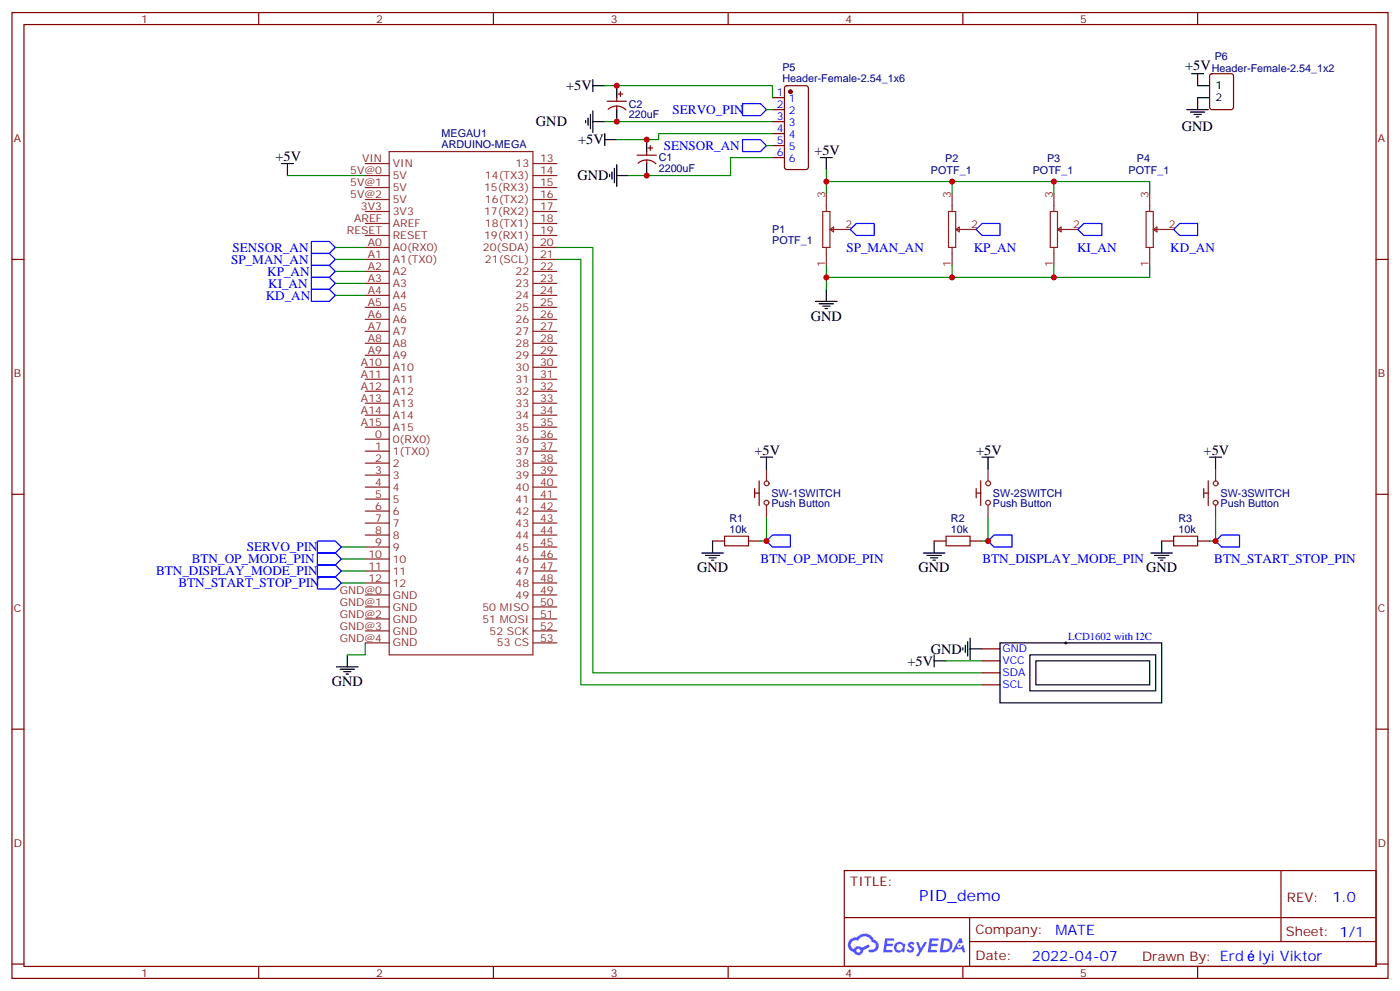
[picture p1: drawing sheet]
<svg xmlns="http://www.w3.org/2000/svg" width="412mm" height="292mm" viewBox="0 0 412 292" stroke-linecap="round" stroke-linejoin="round" font-family="sans-serif">
<g fill="none" stroke="#870000" stroke-width=".35">
<path d="M3.5 3.7h405.4v284.3h-405.4zM7.1 7.2h398.2v277.3h-398.2zM76.2 3.7v3.5M145.3 3.7v3.5M214.5 3.7v3.5M283.6 3.7v3.5M352.8 3.7v3.5M3.5 76.4h3.6M405.3 76.4h3.6M3.5 145.5h3.6M405.3 145.5h3.6M3.5 214.7h3.6"/>
<path d="M405.3 214.7h3.6M248.7 256.3h156.6v28.2h-156.6zM377.3 256.3v20.9M248.7 270.1h156.5M285.6 277.2h119.6M285.6 270.1v14.2M3.5 283.8h3.6M76.2 284.5v3.5M145.3 284.5v3.5M214.5 284.5v3.5M283.6 284.5v3.5M352.8 284.5v3.5"/>
<path d="M405.3 283.8h3.6"/>
</g>
<g fill="#5487ff">
<path d="M267.7 277.5a1.22 1.22 0 0 1 1.7 .2l-.4 .6a.47 .47 0 0 0-.3-.4 .47 .47 0 0 0-.5 .2l.1 .2a1.14 1.14 0 0 1 .8 1.8 1.14 1.14 0 0 1-1.9 0l-.2-.2 .5-.6 .7 .5a.29 .29 0 0 0 .3-.3 .29 .29 0 0 0-.2-.3 1.04 1.04 0 0 1-.6-1.7z"/>
<path d="M260.7 276.2h2.4l.3 .2-.2 .5-1.8 .1-.1 .8h1.5l.3 .4-.3 .4h-1.6l-.2 1.1h1.7l.2 .3-.2 .3-2.6 .1z"/>
<path d="M273.8 276.2h2.4l.3 .2-.1 .5-1.8 .1-.2 .8h1.6l.3 .4-.4 .4-1.6-.1-.1 1.1 1.7 .1 .2 .3-.2 .3-2.6 .1z"/>
<path d="M282.6 276.2h.7l.3 1.3-.6 .3a.69 .69 0 0 0-1 .3 .69 .69 0 0 0 .4 .9 .69 .69 0 0 0 .9-.6l.5-.2 .6 2.2h-.8l-.2-.9h-1.8l-.5 .9h-.8z"/>
<path d="M269.8 277.3h.8l.6 1.8 1.1-1.8h.9l-2.6 4.2h-.8l.9-1.5z"/>
<path d="M277.4 276.2l-.6 4.2h1.3a2.11 2.11 0 0 0 2.5-2.1 2.11 2.11 0 0 0-2.5-2.1zM278.1 277a1.39 1.39 0 0 1 1.7 1.4 1.39 1.39 0 0 1-1.8 1.2h-.3z"/>
<path d="M263.7 277.8a1.54 1.54 0 0 0-.1 2.2 1.54 1.54 0 0 0 2.2 .1l.6 .3 .3-2.3-.2-.3h-.4a1.49 1.49 0 0 0-2.4 0zM264 278.8a.94 .94 0 0 1 1.8 0 .94 .94 0 0 1-1.8 0z"/>
<path d="M250.4 276.6a2.18 2.18 0 0 0 1.1 3.7 1.44 1.44 0 0 0 1.6 .9 1.44 1.44 0 0 0 1.2-1.4l2-1.1-.5-.7-1.9 1a1.47 1.47 0 0 0-2.4 .4 1.39 1.39 0 0 1-.7-1.9 1.39 1.39 0 0 1 2-.5 2.12 2.12 0 0 1 2.2-1.3 2.12 2.12 0 0 1 1.9 1.7 1.14 1.14 0 0 1 1.1 1.4 1.14 1.14 0 0 1-1.7 .7 .43 .43 0 0 0-.5 .4 .43 .43 0 0 0 .4 .5 1.98 1.98 0 0 0 2.5-1.2 1.98 1.98 0 0 0-1.2-2.6 3.1 3.1 0 0 0-5.3-.6l-.9 .1zM252.3 279.9a.55 .55 0 0 1 1.1 0 .55 .55 0 0 1-1.1 0z"/>
<circle cx="282.6" cy="278.3" r=".26"/>
</g>
<g fill="none" stroke="#8c2424" stroke-width=".35">
<path d="M107.6 51.7h7.1M107.6 55.2h7.1M107.6 58.7h7.1M107.6 48.2h7.1M114.7 44.6h42.3v148.2h-42.3zM157 51.7h7M157 55.2h7M157 58.7h7M157 48.2h7M243.4 57v5.3M280.5 57v5.3M310.4 57v5.3"/>
<path d="M338.7 57v5.3M107.6 69.3h7.1M107.6 72.8h7.1M107.6 76.4h7.1M107.6 79.9h7.1M107.6 62.3h7.1M107.6 65.8h7.1M157 69.3h7M157 72.8h7M157 76.4h7M157 79.9h7M157 62.3h7"/>
<path d="M157 65.8h7M242.4 62.3h2.1v10.5h-2.1zM243.4 72.8v5.3M244.5 67.6h6M244.5 67.6l1-.7v1.4zM279.4 62.3h2.1v10.5h-2.1zM280.5 72.8v5.3M281.5 67.6h6M281.5 67.6l1.1-.7v1.4zM309.4 62.3h2.1v10.5h-2.1zM310.4 72.8v5.3M311.5 67.6h6"/>
<path d="M311.5 67.6l1.1-.7v1.4zM337.6 62.3h2.1v10.5h-2.1zM338.7 72.8v5.3M339.7 67.6h6M339.7 67.6l1.1-.7v1.4zM107.6 83.4h7.1M107.6 87h7.1M107.6 90.5h7.1M107.6 94h7.1M107.6 97.5h7.1M157 83.4h7M157 87h7"/>
<path d="M157 90.5h7M157 94h7M157 97.5h7M107.6 101.1h7.1M107.6 104.6h7.1M107.6 108.1h7.1M107.6 111.7h7.1M107.6 115.2h7.1M107.6 118.7h7.1M157 101.1h7M157 104.6h7M157 108.1h7"/>
<path d="M157 111.7h7M157 115.2h7M157 118.7h7M107.6 122.2h7.1M107.6 125.8h7.1M107.6 132.8h7.1M107.6 136.3h7.1M107.6 139.9h7.1M107.6 129.3h7.1M157 122.2h7M157 125.8h7M157 132.8h7"/>
<path d="M157 136.3h7M157 139.9h7M157 129.3h7M225.8 138.1v3.5M291 138.1v3.5M358.1 138.1v3.5M107.6 143.4h7.1M107.6 146.9h7.1M107.6 150.5h7.1M107.6 154h7.1M107.6 157.5h7.1M157 143.4h7"/>
<path d="M157 146.9h7M157 150.5h7M157 154h7M157 157.5h7M225.8 148.7v3.5M291 148.7v3.5M358.1 148.7v3.5M107.6 161h7.1M107.6 164.6h7.1M107.6 168.1h7.1M107.6 171.6h7.1M107.6 175.2h7.1"/>
<path d="M107.6 178.7h7.1M157 161h7M157 164.6h7M157 168.1h7M157 171.6h7M157 175.2h7M157 178.7h7M107.6 189.3h7.1M107.6 182.2h7.1M107.6 185.7h7.1M157 189.3h7M157 182.2h7"/>
<path d="M157 185.7h7"/>
<circle cx="225.8" cy="148" r=".71"/>
<circle cx="225.8" cy="142.3" r=".71"/>
<circle cx="291" cy="148" r=".71"/>
<circle cx="291.1" cy="142.3" r=".71"/>
<circle cx="358.1" cy="148" r=".71"/>
<circle cx="358.1" cy="142.3" r=".71"/>
</g>
<g fill="none" stroke="#000" stroke-width=".35">
<path d="M172.5 35.5v.7M173.2 34.7v2.2M173.9 33.7v4.2M174.6 25.2h3.6M174.6 23.5v3.5M174.6 32.6v6.4M174.6 35.8h3.6M178.2 39.3v3.6M181.7 25.2v3.6M181.7 32.3v3.5M349.6 32.3h6.4M350.7 33h4.2"/>
<path d="M351 21.7h3.5M351.7 33.7h2.1M352.4 34.4h.7M352.8 21.7v3.5h3.5M356.3 28.8h-3.5v3.5M82.9 48.2h3.5M84.7 48.2v3.5M178.2 41.1h3.5M179.6 51.3v.7M180.3 50.6v2.1M181 49.6v4.2M181.7 51.7h3.5"/>
<path d="M181.7 48.5v6.4M190.5 41.1v3.5M190.5 48.2v3.5M241.7 46.4h3.5M243.4 46.4v3.5M240.2 88.7h6.4M241.3 89.4h4.2M242.4 90.1h2.1M243.1 90.8h.7M243.4 85.2v3.5M224 134.6h3.5M225.8 134.6v3.5"/>
<path d="M289.3 134.6h3.5M291 134.6v3.5M356.3 134.6h3.5M358.1 134.6v3.5M209.9 159.3v3.5M275.2 159.3v3.5M342.2 159.3v3.5M206.7 162.8h6.4M207.8 163.5h4.2M208.8 164.2h2.2M209.5 164.9h.8M272 162.8h6.3"/>
<path d="M273 163.5h4.3M274.1 164.2h2.1M274.8 164.9h.7M339 162.8h6.4M340.1 163.5h4.2M341.1 164.2h2.2M341.8 164.9h.7M99.1 196.3h6.4M100.2 197h4.2M101.2 197.7h2.2M102 198.4h.7M102.3 192.8v3.5"/>
<path d="M275.2 192.8v3.5M275.2 194.6h3.5M283.6 190.7v.7M284.3 190v2.1M285 188.9v4.2M285.8 191h3.5M285.8 187.9v6.3M294.6 189.3h47.6v17.6h-47.6zM303.4 192.8h37v10.6h-37zM305.2 194.6h33.5v7h-33.5z"/>
</g>
<g fill="none" stroke="#008700" stroke-width=".35">
<path d="M178.2 25.2h49.3v3.6M178.2 35.8h49.3M225.8 32.3h1.7M227.5 39.3h-33.5v1.8h-12.3M84.7 51.7h22.9M225.8 42.9h1.7M227.5 46.4h-12.3v5.3h-30M243.4 49.9v3.5h95.3v3.6M243.4 53.4v3.6M280.5 53.4v3.6M310.4 53.4v3.6M98.8 79.9h8.8"/>
<path d="M98.8 76.4h8.8M98.8 72.8h8.8M164 72.8h10.6v125.3h114.7M164 76.4h7.1v125.2h118.2M243.4 78.1v3.6M280.5 78.1v3.6M310.4 78.1v3.6M338.7 78.1v3.6h-95.3v3.5M98.8 87h8.8M98.8 83.4h8.8M225.8 152.2v7.1h-1.8M291 152.2v7.1h-1.7"/>
<path d="M358.1 152.2v7.1h-1.8M100.5 171.6h7.1M100.5 164.6h7.1M100.5 168.1h7.1M100.5 161h7.1M107.6 189.3v3.5h-5.3M278.7 194.6h10.6"/>
</g>
<g fill="none" stroke="#00f" stroke-width=".35">
<path d="M218.7 30.5h5.3l1.8 1.8-1.8 1.7h-5.3zM218.7 41.1h5.3l1.8 1.8-1.8 1.7h-5.3zM91.7 74.6h5.3l1.8 1.8-1.8 1.7h-5.3zM91.7 78.1h5.3l1.8 1.8-1.8 1.8h-5.3zM91.7 71.1h5.3l1.8 1.7-1.8 1.8h-5.3zM250.5 67.6l1.7-1.8h5.3v3.5h-5.3zM287.5 67.6l1.8-1.8h5.3v3.5h-5.3zM317.5 67.6l1.8-1.8h5.3v3.5h-5.3zM345.7 67.6l1.8-1.8h5.3v3.5h-5.3zM91.7 81.7h5.3l1.8 1.7-1.8 1.8h-5.3zM91.7 85.2h5.3l1.8 1.8-1.8 1.7h-5.3zM93.5 159.3h5.3l1.7 1.7-1.7 1.8h-5.3z"/>
<path d="M225.8 159.3l1.7-1.8h5.3v3.5h-5.3zM291 159.3l1.8-1.8h5.3v3.5h-5.3zM358.1 159.3l1.7-1.8h5.3v3.5h-5.3zM93.5 169.9h5.3l1.7 1.7-1.7 1.8h-5.3zM93.5 166.3h5.3l1.7 1.8-1.7 1.8h-5.3zM93.5 162.8h5.3l1.7 1.8-1.7 1.7h-5.3z"/>
</g>
<path d="M222.3 143.8v2.7M222.3 145.2h1.4M223.6 141.6v7.2M287.6 143.8v2.7M287.6 145.2h1.3M288.9 141.6v7.2M354.6 143.8v2.7M354.6 145.2h1.4M355.9 141.6v7.2" fill="none" stroke="#900" stroke-width=".35"/>
<path d="M213.4 157.9h7.1v2.8h-7.1zM278.7 157.9h7.1v2.8h-7.1zM345.7 157.9h7.1v2.8h-7.1z" fill="none" stroke="#a10000" stroke-width=".35"/>
<g fill="none" stroke="#870000" stroke-width=".35">
<path d="M178.9 29.8h5.6M179.1 32.2a3.8 3.8 0 0 1 5.3 .2M181.7 28.8v1M181.7 31.2v1.1M182 27.7h1.4M182.7 27v1.4M227.5 28.8h3.6M227.5 32.3h3.6M227.5 35.8h3.6M227.5 39.3h3.6M231.3 25.4l.5-.2h5.6l.7 .5v23.5l-.4 .7h-5.9l-.7-.4v-23.6zM356.5 21.9l.5-.2h5.7l.6 .4 .1 9.5-.5 .6-5.9 .1-.6-.5-.1-9.4z"/>
<path d="M187.7 45.7h5.6M188 48.1a3.8 3.8 0 0 1 5.2 .1M190.5 44.6v1.1M190.5 47.1v1.1M190.9 43.6h1.4M191.6 42.9v1.4M227.5 42.9h3.6M227.5 46.4h3.6M209.9 159.3h3.5M220.5 159.3h3.5M275.2 159.3h3.5M285.8 159.3h3.5"/>
<path d="M342.2 159.3h3.5M352.8 159.3h3.5M289.3 191h5.3M289.3 194.6h5.3M289.3 198.1h5.3M289.3 201.6h5.3"/>
</g>
<path d="M313.6 189.3h.7M314 188.9v.7" fill="none" stroke="#000" stroke-width=".29"/>
<circle cx="232.8" cy="27" r=".53" fill="#870000" stroke="#870000" stroke-width=".35"/>
<g fill="#c00">
<circle cx="280.5" cy="53.4" r=".88"/>
<circle cx="310.4" cy="53.4" r=".88"/>
<circle cx="243.4" cy="53.4" r=".88"/>
<circle cx="310.4" cy="81.7" r=".88"/>
<circle cx="280.5" cy="81.7" r=".88"/>
<circle cx="243.4" cy="81.7" r=".88"/>
<circle cx="225.8" cy="159.3" r=".88"/>
<circle cx="291" cy="159.3" r=".88"/>
<circle cx="358.1" cy="159.3" r=".88"/>
<circle cx="190.5" cy="41.1" r=".88"/>
<circle cx="190.5" cy="51.7" r=".88"/>
<circle cx="181.7" cy="25.2" r=".88"/>
<circle cx="181.7" cy="35.8" r=".88"/>
</g>
<text font-size="4.6" fill="#00f" x="270.8" y="265.3">PID_demo</text>
<g font-size="4.2">
<text x="349.1" y="20.5">+5V</text>
<text x="166.8" y="26.6">+5V</text>
<text x="157.9" y="37.2">GND</text>
<text x="348.1" y="38.5">GND</text>
<text x="81.1" y="47.4">+5V</text>
<text x="170.3" y="42.5">+5V</text>
<text x="239.9" y="45.7">+5V</text>
<text x="170.1" y="53.1">GND</text>
<text x="238.8" y="94.4">GND</text>
<text x="222.2" y="133.9">+5V</text>
<text x="287.5" y="133.9">+5V</text>
<text x="354.5" y="133.9">+5V</text>
<text x="205.3" y="168.5">GND</text>
<text x="270.6" y="168.5">GND</text>
<text x="337.6" y="168.5">GND</text>
<text x="267.3" y="196">+5V</text>
<text x="274.2" y="192.4">GND</text>
<text x="97.7" y="202">GND</text>
</g>
<g font-size="4.2" fill="#00f">
<text x="392.5" y="265.6">1.0</text>
<text x="310.9" y="275.1">MATE</text>
<text x="304" y="282.9">2022-04-07</text>
<text x="370.7" y="282.8">lyi Viktor</text>
</g>
<g font-size="3.9" fill="#00f">
<text x="198.1" y="33.5">SERVO_PIN</text>
<text x="195.5" y="44.1">SENSOR_AN</text>
<text x="68.1" y="77.6">SP_MAN_AN</text>
<text x="68.5" y="74.1">SENSOR_AN</text>
<text x="249.3" y="74.1">SP_MAN_AN</text>
<text x="286.8" y="74.1">KP_AN</text>
<text x="317.3" y="74.1">KI_AN</text>
<text x="344.7" y="74.1">KD_AN</text>
<text x="78.7" y="81.2">KP_AN</text>
<text x="78.3" y="88.2">KD_AN</text>
<text x="79" y="84.7">KI_AN</text>
<text x="56.5" y="165.8">BTN_OP_MODE_PIN</text>
<text x="72.7" y="162.3">SERVO_PIN</text>
<text x="224" y="165.8">BTN_OP_MODE_PIN</text>
<text x="289.4" y="165.8">BTN_DISPLAY_MODE_PIN</text>
<text x="357.7" y="165.8">BTN_START_STOP_PIN</text>
<text x="46" y="169.4">BTN_DISPLAY_MODE_PIN</text>
<text x="52.5" y="172.9">BTN_START_STOP_PIN</text>
</g>
<g font-size="3.9" fill="#800">
<text x="250.5" y="260.9">TITLE:</text>
<text x="379.1" y="265.6">REV:</text>
<text x="287.4" y="275.1">Company:</text>
<text x="378.7" y="275.7">Sheet: 1/1</text>
<text x="287.4" y="282.8">Date:</text>
<text x="336.4" y="282.8">Drawn By: Erd</text>
</g>
<g font-size="3.2" fill="#800">
<text x="41.6" y="6.7">1</text>
<text x="110.8" y="6.7">2</text>
<text x="179.9" y="6.7">3</text>
<text x="249.1" y="6.7">4</text>
<text x="318.2" y="6.7">5</text>
<text x="4.1" y="41.8">A</text>
<text x="405.9" y="41.8">A</text>
<text x="4.1" y="110.9">B</text>
<text x="405.9" y="110.9">B</text>
<text x="4.1" y="180.1">C</text>
<text x="405.9" y="180.1">C</text>
<text x="4.1" y="249.2">D</text>
<text x="405.9" y="249.2">D</text>
<text x="41.6" y="287.5">1</text>
<text x="110.8" y="287.5">2</text>
<text x="179.9" y="287.5">3</text>
<text x="249.1" y="287.5">4</text>
<text x="318.2" y="287.5">5</text>
</g>
<g font-size="3.2" fill="#000080">
<text x="357.8" y="17.5">P6</text>
<text x="230.5" y="20.8">P5</text>
<text x="357" y="21.1">Header-Female-2.54_1x2</text>
<text x="230.5" y="24.1">Header-Female-2.54_1x6</text>
<text x="185.2" y="34.8">220uF</text>
<text x="185.2" y="31.7">C2</text>
<text x="130.1" y="40.4">MEGAU1</text>
<text x="130.1" y="43.6">ARDUINO-MEGA</text>
<text x="194" y="47.5">C1</text>
<text x="278.4" y="47.6">P2</text>
<text x="308.4" y="47.6">P3</text>
<text x="334.9" y="47.6">P4</text>
<text x="194" y="50.7">2200uF</text>
<text x="274.2" y="51.1">POTF_1</text>
<text x="304.2" y="51.1">POTF_1</text>
<text x="332.5" y="51.1">POTF_1</text>
<text x="227.5" y="71.8">POTF_1</text>
<text x="227.5" y="68.6">P1</text>
<text x="227.2" y="149.4">Push Button</text>
<text x="227.2" y="146.2">SW-1SWITCH</text>
<text x="292.5" y="149.4">Push Button</text>
<text x="292.5" y="146.2">SW-2SWITCH</text>
<text x="359.5" y="149.4">Push Button</text>
<text x="359.5" y="146.2">SW-3SWITCH</text>
<text x="214.9" y="153.6">R1</text>
<text x="280.1" y="153.6">R2</text>
<text x="347.1" y="153.6">R3</text>
<text x="214.9" y="156.8">10k</text>
<text x="280.1" y="156.8">10k</text>
<text x="347.1" y="156.8">10k</text>
</g>
<g font-size="3.2" fill="#00f">
<text x="228.9" y="28.4">1</text>
<text x="228.9" y="31.9">2</text>
<text x="228.9" y="35.5">3</text>
<text x="232.4" y="30.2">1</text>
<text x="232.4" y="33.7">2</text>
<text x="228.9" y="39">4</text>
<text x="232.4" y="37.2">3</text>
<text x="232.4" y="40.7">4</text>
<text x="228.9" y="42.5">5</text>
<text x="228.9" y="46">6</text>
<text x="232.4" y="44.3">5</text>
<text x="232.4" y="47.8">6</text>
<text x="314.7" y="188.4">LCD1602 with I2C</text>
<text x="295.3" y="192.1">GND</text>
<text x="295.3" y="195.6">VCC</text>
<text x="295.3" y="199.1">SDA</text>
<text x="295.3" y="202.7">SCL</text>
</g>
<g font-size="3.2">
<text x="358.1" y="26.3">1</text>
<text x="358.1" y="29.8">2</text>
</g>
<g font-size="3.2" fill="#8d2323">
<text x="106.7" y="47.8">VIN</text>
<text x="159.1" y="47.8">13</text>
<text x="103.2" y="51.3">5V@0</text>
<text x="115.7" y="52.7">5V</text>
<text x="115.7" y="49.2">VIN</text>
<text x="142.9" y="52.7">14(TX3)</text>
<text x="151.9" y="49.2">13</text>
<text x="159.1" y="51.3">14</text>
<text x="103.2" y="54.9">5V@1</text>
<text x="103.2" y="58.4">5V@2</text>
<text x="115.7" y="56.3">5V</text>
<text x="115.7" y="59.8">5V</text>
<text x="142.6" y="56.3">15(RX3)</text>
<text x="142.9" y="59.8">16(TX2)</text>
<text x="159.1" y="58.4">16</text>
<text x="159.1" y="54.9">15</text>
<text x="243.1" y="58.4" transform="rotate(-90 243.1 58.4)">3</text>
<text x="280.1" y="58.4" transform="rotate(-90 280.1 58.4)">3</text>
<text x="310.1" y="58.4" transform="rotate(-90 310.1 58.4)">3</text>
<text x="338.3" y="58.4" transform="rotate(-90 338.3 58.4)">3</text>
<text x="104.3" y="65.4">AREF</text>
<text x="106.3" y="61.9">3V3</text>
<text x="115.7" y="63.3">3V3</text>
<text x="142.6" y="63.3">17(RX2)</text>
<text x="159.1" y="61.9">17</text>
<text x="159.1" y="65.4">18</text>
<text x="102.2" y="69">RESET</text>
<text x="115.7" y="70.4">RESET</text>
<text x="115.7" y="66.9">AREF</text>
<text x="142.6" y="70.4">19(RX1)</text>
<text x="142.9" y="66.9">18(TX1)</text>
<text x="159.1" y="69">19</text>
<text x="249.1" y="67.2">2</text>
<text x="286.1" y="67.2">2</text>
<text x="316.1" y="67.2">2</text>
<text x="344.3" y="67.2">2</text>
<text x="108.4" y="72.5">A0</text>
<text x="108.4" y="76">A1</text>
<text x="115.7" y="73.9">A0(RX0)</text>
<text x="115.7" y="77.4">A1(TX0)</text>
<text x="142.2" y="73.9">20(SDA)</text>
<text x="142.9" y="77.4">21(SCL)</text>
<text x="159.1" y="76">21</text>
<text x="159.1" y="72.5">20</text>
<text x="108.4" y="79.6">A2</text>
<text x="108.4" y="83.1">A3</text>
<text x="115.7" y="81">A2</text>
<text x="151.9" y="81">22</text>
<text x="159.1" y="79.6">22</text>
<text x="159.1" y="83.1">23</text>
<text x="243.1" y="78.7" transform="rotate(-90 243.1 78.7)">1</text>
<text x="280.1" y="78.7" transform="rotate(-90 280.1 78.7)">1</text>
<text x="310.1" y="78.7" transform="rotate(-90 310.1 78.7)">1</text>
<text x="338.3" y="78.7" transform="rotate(-90 338.3 78.7)">1</text>
<text x="108.4" y="86.6">A4</text>
<text x="115.7" y="84.5">A3</text>
<text x="115.7" y="88">A4</text>
<text x="151.9" y="84.5">23</text>
<text x="151.9" y="88">24</text>
<text x="159.1" y="86.6">24</text>
<text x="108.4" y="90.1">A5</text>
<text x="108.4" y="93.7">A6</text>
<text x="115.7" y="91.5">A5</text>
<text x="115.7" y="95.1">A6</text>
<text x="151.9" y="91.5">25</text>
<text x="151.9" y="95.1">26</text>
<text x="159.1" y="90.1">25</text>
<text x="159.1" y="93.7">26</text>
<text x="108.4" y="97.2">A7</text>
<text x="108.4" y="100.7">A8</text>
<text x="115.7" y="98.6">A7</text>
<text x="151.9" y="98.6">27</text>
<text x="159.1" y="97.2">27</text>
<text x="159.1" y="100.7">28</text>
<text x="106.3" y="107.8">A10</text>
<text x="108.4" y="104.2">A9</text>
<text x="115.7" y="102.1">A8</text>
<text x="115.7" y="105.7">A9</text>
<text x="151.9" y="102.1">28</text>
<text x="151.9" y="105.7">29</text>
<text x="159.1" y="104.2">29</text>
<text x="159.1" y="107.8">30</text>
<text x="106.3" y="111.3">A11</text>
<text x="115.7" y="109.2">A10</text>
<text x="115.7" y="112.7">A11</text>
<text x="151.9" y="109.2">30</text>
<text x="151.9" y="112.7">31</text>
<text x="159.1" y="111.3">31</text>
<text x="106.3" y="114.8">A12</text>
<text x="106.3" y="118.4">A13</text>
<text x="115.7" y="116.2">A12</text>
<text x="115.7" y="119.8">A13</text>
<text x="151.9" y="116.2">32</text>
<text x="151.9" y="119.8">33</text>
<text x="159.1" y="114.8">32</text>
<text x="159.1" y="118.4">33</text>
<text x="106.3" y="121.9">A14</text>
<text x="106.3" y="125.4">A15</text>
<text x="115.7" y="123.3">A14</text>
<text x="151.9" y="123.3">34</text>
<text x="159.1" y="121.9">34</text>
<text x="159.1" y="125.4">35</text>
<text x="110.5" y="128.9">0</text>
<text x="115.7" y="126.8">A15</text>
<text x="115.7" y="130.4">0(RX0)</text>
<text x="151.9" y="126.8">35</text>
<text x="151.9" y="130.4">36</text>
<text x="159.1" y="128.9">36</text>
<text x="110.5" y="132.5">1</text>
<text x="110.5" y="136">2</text>
<text x="115.7" y="133.9">1(TX0)</text>
<text x="115.7" y="137.4">2</text>
<text x="151.9" y="133.9">37</text>
<text x="151.9" y="137.4">38</text>
<text x="159.1" y="132.5">37</text>
<text x="159.1" y="136">38</text>
<text x="110.5" y="139.5">3</text>
<text x="110.5" y="143.1">4</text>
<text x="115.7" y="140.9">3</text>
<text x="151.9" y="140.9">39</text>
<text x="159.1" y="143.1">40</text>
<text x="159.1" y="139.5">39</text>
<text x="110.5" y="146.6">5</text>
<text x="115.7" y="144.5">4</text>
<text x="115.7" y="148">5</text>
<text x="151.9" y="144.5">40</text>
<text x="151.9" y="148">41</text>
<text x="159.1" y="146.6">41</text>
<text x="110.5" y="150.1">6</text>
<text x="110.5" y="153.6">7</text>
<text x="115.7" y="151.5">6</text>
<text x="115.7" y="155">7</text>
<text x="151.9" y="151.5">42</text>
<text x="151.9" y="155">43</text>
<text x="159.1" y="150.1">42</text>
<text x="159.1" y="153.6">43</text>
<text x="110.5" y="157.2">8</text>
<text x="110.5" y="160.7">9</text>
<text x="115.7" y="158.6">8</text>
<text x="151.9" y="158.6">44</text>
<text x="159.1" y="157.2">44</text>
<text x="159.1" y="160.7">45</text>
<text x="108.5" y="164.2">10</text>
<text x="108.5" y="167.7">11</text>
<text x="115.7" y="162.1">9</text>
<text x="115.7" y="165.6">10</text>
<text x="151.9" y="162.1">45</text>
<text x="151.9" y="165.6">46</text>
<text x="159.1" y="164.2">46</text>
<text x="159.1" y="167.7">47</text>
<text x="108.5" y="171.3">12</text>
<text x="115.7" y="169.2">11</text>
<text x="115.7" y="172.7">12</text>
<text x="151.9" y="169.2">47</text>
<text x="151.9" y="172.7">48</text>
<text x="159.1" y="171.3">48</text>
<text x="100.1" y="174.8">GND@0</text>
<text x="100.1" y="178.3">GND@1</text>
<text x="115.7" y="176.2">GND</text>
<text x="115.7" y="179.7">GND</text>
<text x="142.1" y="179.7">50 MISO</text>
<text x="151.9" y="176.2">49</text>
<text x="159.1" y="178.3">50</text>
<text x="159.1" y="174.8">49</text>
<text x="100.1" y="181.9">GND@2</text>
<text x="100.1" y="185.4">GND@3</text>
<text x="115.7" y="183.3">GND</text>
<text x="142.1" y="183.3">51 MOSI</text>
<text x="159.1" y="185.4">52</text>
<text x="159.1" y="181.9">51</text>
<text x="100.1" y="188.9">GND@4</text>
<text x="115.7" y="190.3">GND</text>
<text x="115.7" y="186.8">GND</text>
<text x="144.2" y="186.8">52 SCK</text>
<text x="146.4" y="190.3">53 CS</text>
<text x="159.1" y="188.9">53</text>
</g>
</svg>
